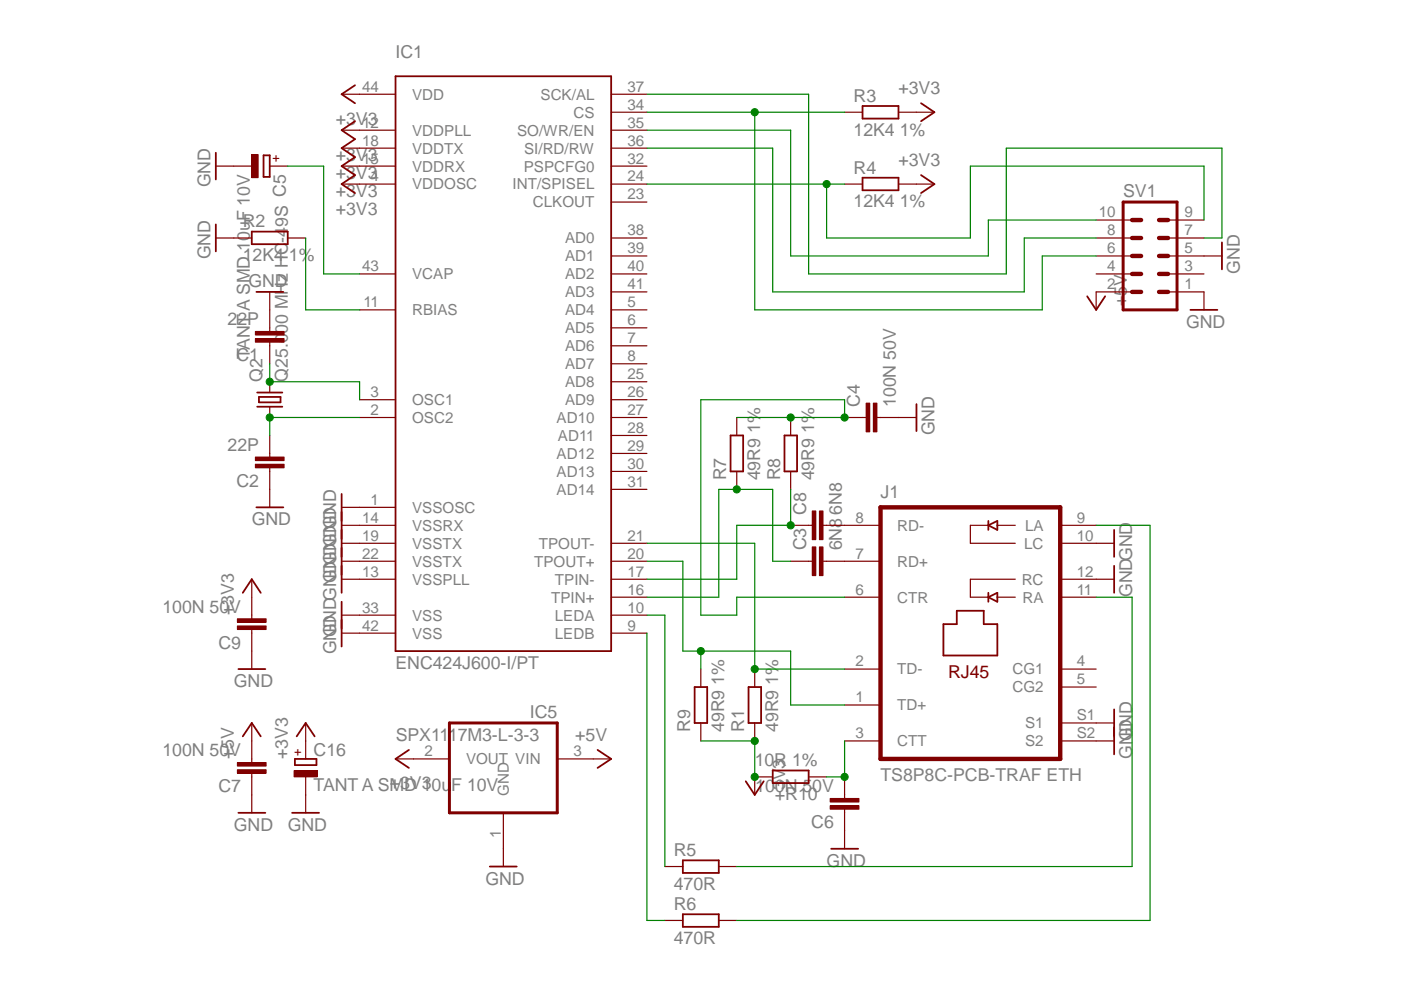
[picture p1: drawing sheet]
<svg xmlns="http://www.w3.org/2000/svg" width="297mm" height="210mm" viewBox="0 0 297 210" stroke-linecap="round" stroke-linejoin="round" font-family="sans-serif">
<path d="M186.7 107.6h38.1v53.3h-38.1z" fill="none" stroke="#800000" stroke-width=".93"/>
<g fill="none" stroke="#800000" stroke-width=".25">
<path d="M72.4 20h11.5M129.6 20h7.6M72.4 27.6h11.5M72.4 31.4h11.5M72.4 35.2h11.5M72.4 39h11.5M129.6 27.6h7.6M129.6 31.4h7.6M129.6 35.2h7.6M129.6 39h7.6M129.6 23.8h7.6M194.3 39h3.8"/>
<path d="M194.3 23.8h3.8M45.8 50.5h3.8M76.2 58.1h7.7M129.6 50.5h7.6M129.6 54.3h7.6M129.6 58.1h7.6M129.6 42.8h7.6M57.2 61.9v3.8M76.2 65.7h7.7M129.6 61.9h7.6M129.6 65.7h7.6M129.6 69.5h7.6"/>
<path d="M129.6 73.3h7.6M129.6 77.1h7.6M57.2 80.9v2.3M57.2 86.2v2.3M76.2 84.8h7.7M76.2 88.5h7.7M129.6 80.9h7.6M129.6 84.8h7.6M129.6 88.5h7.6M129.6 92.3h7.6M129.6 96.1h7.6M129.6 99.9h7.6"/>
<path d="M57.2 103.8v3.8M72.4 111.4h11.5M72.4 115.2h11.5M72.4 119h11.5M72.4 107.6h11.5M129.6 115.2h7.6M129.6 119h7.6M129.6 103.8h7.6M179.1 111.4h7.6M179.1 119h7.6M209.5 111.4h-3.8v3.8h9.6M211.5 111.4h3.8"/>
<path d="M224.8 111.4h7.6M224.8 115.2h11.4M72.4 122.8h11.5M72.4 134.2h11.5M72.4 130.4h11.5M129.6 126.6h7.6M129.6 122.8h7.6M129.6 134.2h7.6M129.6 130.4h7.6M179.1 126.6h7.6M211.5 126.6h3.8M215.3 122.8h-9.6v3.8h3.8"/>
<path d="M224.8 126.6h7.6M224.8 122.8h11.4M179.1 141.9h7.6M179.1 149.5h7.6M179.1 157.1h7.6M224.8 141.9h7.6M224.8 157.1h11.4M224.8 145.7h7.6M224.8 153.3h11.4"/>
</g>
<g fill="none" stroke="#800000" stroke-width=".38">
<path d="M75.3 18.1l-2.9 1.9 2.9 1.9M83.9 16.2h45.7v121.8h-45.7zM55.9 32.9h1.3v4.6h-1.3zM75.3 25.7l-2.9 1.9 2.9 1.9-2.9 1.9 2.9 1.9-2.9 1.9 2.9 1.9-2.9 1.9 2.9 1.9M195.3 21.9l2.8 1.9-2.8 1.9M195.3 37.1l2.8 1.9-2.8 1.9M45.8 47.6v5.7M54.4 61.9h5.7M54.5 83.2h5.4M54.5 86.2h5.4M54.9 84.2h4.6v1.1h-4.6zM54.4 107.6h5.7"/>
<path d="M72.4 104.7v21M209.5 111.4l2-1v2zM209.5 110.4v2M236.2 112.4v5.7M236.2 120v5.7M72.4 127.6v9.5M200 132.3h2.9v-2.8h5.7v2.8h2.9v6.7h-11.5zM209.5 126.6l2-.9v1.9zM209.5 125.7v1.9M236.2 150.4v9.5"/>
</g>
<path d="M53.4 32.8h1.3v4.9h-1.3z" fill-rule="evenodd" fill="#800000"/>
<path d="M53.4 32.8h1.3v4.9h-1.3z" fill="none" stroke="#800000" stroke-width=".21"/>
<path d="M45.8 35.2h7.6M57.2 35.2h3.8M190.5 88.5h3.8M53.4 168.5v3.8M160 164.7v3.8M179.1 176.1v3.9" fill="none" stroke="#800000" stroke-width=".25"/>
<path d="M45.8 32.4v5.7M194.3 85.7v5.7M50.5 172.3h5.8M62.5 160.9h4.6v1.3h-4.6zM158.1 165.7l1.9 2.8 1.9-2.8M176.2 180h5.7" fill="none" stroke="#800000" stroke-width=".38"/>
<path d="M62.4 163.4h4.9v1.3h-4.9z" fill-rule="evenodd" fill="#800000"/>
<path d="M62.4 163.4h4.9v1.3h-4.9z" fill="none" stroke="#800000" stroke-width=".21"/>
<path d="M171.4 119h.8M174.5 119h.8M64.8 153.3v7.6M160 141.9v3.8M160 153.3v3.8M64.8 164.7v7.6M83.9 160.9h11.4M106.7 172.3v11.4M118.1 160.9h11.5" fill="none" stroke="#800000" stroke-width=".25"/>
<path d="M62.9 156.1l1.9-2.8 1.9 2.8M86.7 159l-2.8 1.9 2.8 1.9M126.7 159l2.9 1.9-2.9 1.9M158.7 145.7h2.7v7.6h-2.7zM61.9 172.3h5.7M103.8 183.7h5.8" fill="none" stroke="#800000" stroke-width=".38"/>
<path d="M95.3 153.3h22.8v19h-22.8z" fill="none" stroke="#800000" stroke-width=".63"/>
<path d="M173.7 116h.8v6h-.8z" fill-rule="evenodd" fill="#800000"/>
<path d="M173.7 116h.8v6h-.8z" fill="none" stroke="#800000" stroke-width=".21"/>
<path d="M172.2 116h.8v6h-.8z" fill-rule="evenodd" fill="#800000"/>
<path d="M172.2 116h.8v6h-.8z" fill="none" stroke="#800000" stroke-width=".21"/>
<path d="M182.9 88.5h.7M185.9 88.5h.8M167.6 119h3.8M175.3 119h3.8" fill="none" stroke="#800000" stroke-width=".25"/>
<path d="M185.2 85.5h.7v6.1h-.7z" fill-rule="evenodd" fill="#800000"/>
<path d="M185.2 85.5h.7v6.1h-.7z" fill="none" stroke="#800000" stroke-width=".21"/>
<path d="M183.6 85.5h.8v6.1h-.8z" fill-rule="evenodd" fill="#800000"/>
<path d="M183.6 85.5h.8v6.1h-.8z" fill="none" stroke="#800000" stroke-width=".21"/>
<path d="M179.1 88.5h3.8M186.7 88.5h3.8M179.1 168.5v.8M179.1 171.6v.7" fill="none" stroke="#800000" stroke-width=".25"/>
<path d="M176 169.3h6.1v.8h-6.1z" fill-rule="evenodd" fill="#800000"/>
<path d="M176 169.3h6.1v.8h-6.1z" fill="none" stroke="#800000" stroke-width=".21"/>
<path d="M176 170.8h6.1v.8h-6.1z" fill-rule="evenodd" fill="#800000"/>
<path d="M176 170.8h6.1v.8h-6.1z" fill="none" stroke="#800000" stroke-width=".21"/>
<path d="M53.4 160.9v.8M53.4 164v.7M179.1 164.7v3.8M179.1 172.3v3.8" fill="none" stroke="#800000" stroke-width=".25"/>
<path d="M50.3 161.7h6.1v.7h-6.1z" fill-rule="evenodd" fill="#800000"/>
<path d="M50.3 161.7h6.1v.7h-6.1z" fill="none" stroke="#800000" stroke-width=".21"/>
<path d="M50.3 163.2h6.1v.8h-6.1z" fill-rule="evenodd" fill="#800000"/>
<path d="M50.3 163.2h6.1v.8h-6.1z" fill="none" stroke="#800000" stroke-width=".21"/>
<path d="M57.2 69.5v.8M57.2 72.6v.7M53.4 157.1v3.8M53.4 164.7v3.8" fill="none" stroke="#800000" stroke-width=".25"/>
<path d="M54.1 70.3h6.1v.7h-6.1z" fill-rule="evenodd" fill="#800000"/>
<path d="M54.1 70.3h6.1v.7h-6.1z" fill="none" stroke="#800000" stroke-width=".21"/>
<path d="M54.1 71.8h6.1v.8h-6.1z" fill-rule="evenodd" fill="#800000"/>
<path d="M54.1 71.8h6.1v.8h-6.1z" fill="none" stroke="#800000" stroke-width=".21"/>
<path d="M57.2 65.7v3.8M57.2 73.3v3.8M57.2 96.1v.8M57.2 99.2v.7" fill="none" stroke="#800000" stroke-width=".25"/>
<path d="M54.1 96.9h6.1v.8h-6.1z" fill-rule="evenodd" fill="#800000"/>
<path d="M54.1 96.9h6.1v.8h-6.1z" fill="none" stroke="#800000" stroke-width=".21"/>
<path d="M54.1 98.4h6.1v.8h-6.1z" fill-rule="evenodd" fill="#800000"/>
<path d="M54.1 98.4h6.1v.8h-6.1z" fill="none" stroke="#800000" stroke-width=".21"/>
<path d="M57.2 92.3v3.8M57.2 99.9v3.9M171.4 111.4h.8M174.5 111.4h.8" fill="none" stroke="#800000" stroke-width=".25"/>
<path d="M173.7 108.3h.8v6.1h-.8z" fill-rule="evenodd" fill="#800000"/>
<path d="M173.7 108.3h.8v6.1h-.8z" fill="none" stroke="#800000" stroke-width=".21"/>
<path d="M172.2 108.3h.8v6.1h-.8z" fill-rule="evenodd" fill="#800000"/>
<path d="M172.2 108.3h.8v6.1h-.8z" fill="none" stroke="#800000" stroke-width=".21"/>
<g fill="none" stroke="#800000" stroke-width=".25">
<path d="M179.1 23.8h3.8M179.1 39h3.8M190.5 23.8h3.8M190.5 39h3.8M49.6 50.5h3.8M61 50.5h3.8M232.4 50.5h7.6M232.4 58.1h7.6M232.4 54.3h7.6M232.4 46.7h7.6M247.6 50.5h7.7M247.6 58.1h7.7"/>
<path d="M247.6 54.3h11.5M247.6 46.7h7.7M240 61.9h-7.6v3.8M247.6 61.9h7.7v3.8M156.2 88.5v3.8M156.2 99.9v3.9M167.6 88.5v3.8M167.6 99.9v3.9M167.6 111.4h3.8M175.3 111.4h3.8M53.4 130.4v.8M53.4 133.5v.7"/>
<path d="M53.4 153.3v3.8M148.6 141.9v3.8M148.6 153.3v3.8M160 164.7h3.8M171.4 164.7h3.9M141 183.7h3.8M141 195.2h3.8M152.4 183.7h3.8M152.4 195.2h3.8"/>
</g>
<g fill="none" stroke="#800000" stroke-width=".38">
<path d="M182.9 22.5h7.6v2.6h-7.6zM182.9 37.7h7.6v2.6h-7.6zM53.4 49.1h7.6v2.7h-7.6zM259.1 51.4v5.7M230.5 62.8l1.9 2.9 1.9-2.9M252.4 65.7h5.7M154.9 92.3h2.7v7.6h-2.7zM166.3 92.3h2.7v7.6h-2.7zM51.5 156.1l1.9-2.8 1.9 2.8M147.3 145.7h2.6v7.6h-2.6zM163.8 163.4h7.6v2.6h-7.6zM144.8 182.4h7.6v2.7h-7.6z"/>
<path d="M144.8 193.8h7.6v2.7h-7.6z"/>
</g>
<path d="M238.1 42.8h11.5v22.9h-11.5z" fill="none" stroke="#800000" stroke-width=".63"/>
<path d="M240 46.7h1.9M240 50.5h1.9M240 54.3h1.9M240 58.1h1.9M245.7 46.7h1.9M245.7 50.5h1.9M245.7 54.3h1.9M245.7 58.1h1.9M240 61.9h1.9M245.7 61.9h1.9" fill="none" stroke="#800000" stroke-width=".93"/>
<path d="M50.3 131.2h6.1v.8h-6.1z" fill-rule="evenodd" fill="#800000"/>
<path d="M50.3 131.2h6.1v.8h-6.1z" fill="none" stroke="#800000" stroke-width=".21"/>
<path d="M50.3 132.7h6.1v.8h-6.1z" fill-rule="evenodd" fill="#800000"/>
<path d="M50.3 132.7h6.1v.8h-6.1z" fill="none" stroke="#800000" stroke-width=".21"/>
<path d="M53.4 122.8v7.6M53.4 134.2v7.7" fill="none" stroke="#800000" stroke-width=".25"/>
<path d="M51.5 125.7l1.9-2.9 1.9 2.9M50.5 141.9h5.8" fill="none" stroke="#800000" stroke-width=".38"/>
<path d="M148.6 157.1h11.4v7.6" fill="none" stroke="#008000" stroke-width=".25"/>
<circle cx="160" cy="157.1" r=".76" fill="#008000"/>
<circle cx="160" cy="157.1" r=".76" fill="none" stroke="#008000" stroke-width=".21"/>
<circle cx="160" cy="164.7" r=".76" fill="#008000"/>
<circle cx="160" cy="164.7" r=".76" fill="none" stroke="#008000" stroke-width=".21"/>
<path d="M76.2 88.5h-19v3.8" fill="none" stroke="#008000" stroke-width=".25"/>
<circle cx="57.2" cy="88.5" r=".76" fill="#008000"/>
<circle cx="57.2" cy="88.5" r=".76" fill="none" stroke="#008000" stroke-width=".21"/>
<path d="M57.2 77.1v3.8h19v3.9" fill="none" stroke="#008000" stroke-width=".25"/>
<circle cx="57.2" cy="80.9" r=".76" fill="#008000"/>
<circle cx="57.2" cy="80.9" r=".76" fill="none" stroke="#008000" stroke-width=".21"/>
<path d="M137.2 23.8h41.9M160 23.8v41.9h61M64.8 50.5v15.2h11.4" fill="none" stroke="#008000" stroke-width=".25"/>
<circle cx="160" cy="23.8" r=".76" fill="#008000"/>
<circle cx="160" cy="23.8" r=".76" fill="none" stroke="#008000" stroke-width=".21"/>
<path d="M137.2 20h34.2v38.1h42v-26.7h45.7v19.1h-3.8M61 35.2h7.6v22.9h7.6M137.2 27.6h30.4v26.7h41.9v-7.6h22.9M137.2 31.4h26.6v30.5h53.4v-11.4h15.2M232.4 54.3h-11.4v11.4M232.4 111.4h11.4v83.8h-87.6M232.4 126.6h7.6v57.1h-83.8M179.1 157.1v7.6h-3.8" fill="none" stroke="#008000" stroke-width=".25"/>
<circle cx="179.1" cy="164.7" r=".76" fill="#008000"/>
<circle cx="179.1" cy="164.7" r=".76" fill="none" stroke="#008000" stroke-width=".21"/>
<path d="M137.2 115.2h22.8v26.7h19.1" fill="none" stroke="#008000" stroke-width=".25"/>
<circle cx="160" cy="141.9" r=".76" fill="#008000"/>
<circle cx="160" cy="141.9" r=".76" fill="none" stroke="#008000" stroke-width=".21"/>
<path d="M137.2 119h7.6v19h22.8v11.5h11.5M148.6 138v3.9" fill="none" stroke="#008000" stroke-width=".25"/>
<circle cx="148.6" cy="138" r=".76" fill="#008000"/>
<circle cx="148.6" cy="138" r=".76" fill="none" stroke="#008000" stroke-width=".21"/>
<path d="M156.2 88.5h22.9v-3.7h-30.5v45.6h7.6v-3.8h22.9" fill="none" stroke="#008000" stroke-width=".25"/>
<circle cx="179.1" cy="88.5" r=".76" fill="#008000"/>
<circle cx="179.1" cy="88.5" r=".76" fill="none" stroke="#008000" stroke-width=".21"/>
<circle cx="167.6" cy="88.5" r=".76" fill="#008000"/>
<circle cx="167.6" cy="88.5" r=".76" fill="none" stroke="#008000" stroke-width=".21"/>
<path d="M167.6 103.8v7.6h-11.4v11.4h-19" fill="none" stroke="#008000" stroke-width=".25"/>
<circle cx="167.6" cy="111.4" r=".76" fill="#008000"/>
<circle cx="167.6" cy="111.4" r=".76" fill="none" stroke="#008000" stroke-width=".21"/>
<path d="M167.6 119h-3.8v-15.2h-11.4v22.8h-15.2" fill="none" stroke="#008000" stroke-width=".25"/>
<circle cx="156.2" cy="103.8" r=".76" fill="#008000"/>
<circle cx="156.2" cy="103.8" r=".76" fill="none" stroke="#008000" stroke-width=".21"/>
<path d="M137.2 39h41.9M175.3 39v11.5h30.4v-15.3h49.6v11.5M137.2 130.4h3.8v53.3M137.2 134.2v61h3.8" fill="none" stroke="#008000" stroke-width=".25"/>
<circle cx="175.3" cy="39" r=".76" fill="#008000"/>
<circle cx="175.3" cy="39" r=".76" fill="none" stroke="#008000" stroke-width=".21"/>
<g font-size="3.8" fill="#808080">
<text x="83.9" y="12.4">IC1</text>
<text x="181" y="21.5">R3</text>
<text x="190.5" y="20">+3V3</text>
<text x="71.2" y="26.5">+3V3</text>
<text x="181" y="28.7">12K4 1%</text>
<text x="71.2" y="34.1">+3V3</text>
<text x="190.5" y="35.2">+3V3</text>
<text x="44.6" y="39.8" transform="rotate(-90 44.6 39.8)">GND</text>
<text x="71.2" y="37.9">+3V3</text>
<text x="71.2" y="41.7">+3V3</text>
<text x="181" y="36.8">R4</text>
<text x="238.1" y="41.7">SV1</text>
<text x="71.2" y="45.5">+3V3</text>
<text x="181" y="44">12K4 1%</text>
<text x="51.5" y="48.2">R2</text>
<text x="44.6" y="55" transform="rotate(-90 44.6 55)">GND</text>
<text x="51.5" y="55.4">12K4 1%</text>
<text x="262.9" y="58.1" transform="rotate(-90 262.9 58.1)">GND</text>
<text x="52.7" y="60.7">GND</text>
<text x="238.9" y="64.9" transform="rotate(-90 238.9 64.9)">+5V</text>
<text x="48.3" y="68.9">22P</text>
<text x="251.5" y="69.5">GND</text>
<text x="50.1" y="76.5">C1</text>
<text x="53" y="76.1" transform="rotate(-90 53 76.1)">TANT A SMD 10uF 10V</text>
<text x="55.7" y="80.9" transform="rotate(-90 55.7 80.9)">Q2</text>
<text x="61" y="80.9" transform="rotate(-90 61 80.9)">Q25.000 MHz HC-49S C5</text>
<text x="182.3" y="86.3" transform="rotate(-90 182.3 86.3)">C4</text>
<text x="189.9" y="86.3" transform="rotate(-90 189.9 86.3)">100N 50V</text>
<text x="48.3" y="95.6">22P</text>
<text x="198.1" y="92.3" transform="rotate(-90 198.1 92.3)">GND</text>
<text x="154" y="101.9" transform="rotate(-90 154 101.9)">R7</text>
<text x="161.2" y="101.9" transform="rotate(-90 161.2 101.9)">49R9 1%</text>
<text x="165.4" y="101.9" transform="rotate(-90 165.4 101.9)">R8</text>
<text x="172.6" y="101.9" transform="rotate(-90 172.6 101.9)">49R9 1%</text>
<text x="50.1" y="103.2">C2</text>
<text x="186.7" y="105.7">J1</text>
<text x="53.4" y="111.4">GND</text>
<text x="170.9" y="109.1" transform="rotate(-90 170.9 109.1)">C8</text>
<text x="178.5" y="109.1" transform="rotate(-90 178.5 109.1)">6N8</text>
<text x="170.9" y="116.7" transform="rotate(-90 170.9 116.7)">C3</text>
<text x="178.5" y="116.7" transform="rotate(-90 178.5 116.7)">6N8</text>
<text x="71.3" y="123.5" transform="rotate(-90 71.3 123.5)">GNDGND</text>
<text x="34.5" y="129.9">100N 50V</text>
<text x="49.6" y="130.4" transform="rotate(-90 49.6 130.4)">+3V3</text>
<text x="240" y="126.6" transform="rotate(-90 240 126.6)">GNDGND</text>
<text x="46.3" y="137.5">C9</text>
<text x="71.3" y="135" transform="rotate(-90 71.3 135)">GNDGNDGNDGND</text>
<text x="71.3" y="138.8" transform="rotate(-90 71.3 138.8)">GND</text>
<text x="83.9" y="141.9">ENC424J600-I/PT</text>
<text x="49.6" y="145.7">GND</text>
<text x="112.3" y="152.3">IC5</text>
<text x="146.3" y="155.2" transform="rotate(-90 146.3 155.2)">R9</text>
<text x="153.5" y="155.2" transform="rotate(-90 153.5 155.2)">49R9 1%</text>
<text x="157.8" y="155.2" transform="rotate(-90 157.8 155.2)">R1</text>
<text x="165" y="155.2" transform="rotate(-90 165 155.2)">49R9 1%</text>
<text x="34.5" y="160.3">100N 50V</text>
<text x="49.6" y="160.9" transform="rotate(-90 49.6 160.9)">+5V</text>
<text x="61" y="160.9" transform="rotate(-90 61 160.9)">+3V3</text>
<text x="66.5" y="160.2">C16</text>
<text x="83.9" y="157.1">SPX1117M3-L-3-3</text>
<text x="122" y="157.1">+5V</text>
<text x="240" y="160.9" transform="rotate(-90 240 160.9)">GND</text>
<text x="240" y="157.1" transform="rotate(-90 240 157.1)">GND</text>
<text x="46.3" y="167.9">C7</text>
<text x="66.5" y="167.8">TANT A SMD 10uF 10V</text>
<text x="82.6" y="167.4">+3V3</text>
<text x="160" y="162.4">10R 1%</text>
<text x="160.1" y="167.9">100N 50V</text>
<text x="186.7" y="165.7">TS8P8C-PCB-TRAF ETH</text>
<text x="166.5" y="169.8" transform="rotate(-90 166.5 169.8)">+3V3</text>
<text x="166.5" y="169.6">R10</text>
<text x="49.6" y="176.1">GND</text>
<text x="61" y="176.1">GND</text>
<text x="172" y="175.6">C6</text>
<text x="142.9" y="181.5">R5</text>
<text x="175.3" y="183.8">GND</text>
<text x="102.9" y="187.5">GND</text>
<text x="142.9" y="188.7">470R</text>
<text x="142.9" y="192.9">R6</text>
<text x="142.9" y="200.1">470R</text>
</g>
<text font-size="3.8" fill="#800000" x="201" y="143.8">RJ45</text>
<g font-size="3.2" fill="#808080">
<text x="76.8" y="19.5">44</text>
<text x="87.4" y="21.1">VDD</text>
<text x="114.6" y="21.1">SCK/AL</text>
<text x="133.1" y="19.5">37</text>
<text x="133.1" y="23.3">34</text>
<text x="76.8" y="27.1">12</text>
<text x="87.4" y="28.7">VDDPLL</text>
<text x="109.6" y="28.7">SO/WR/EN</text>
<text x="121.6" y="24.9">CS</text>
<text x="133.1" y="27.1">35</text>
<text x="76.8" y="30.9">18</text>
<text x="76.8" y="34.7">15</text>
<text x="87.4" y="32.6">VDDTX</text>
<text x="111.1" y="32.6">SI/RD/RW</text>
<text x="133.1" y="30.9">36</text>
<text x="133.1" y="34.7">32</text>
<text x="78.6" y="38.5">4</text>
<text x="87.4" y="36.4">VDDRX</text>
<text x="87.4" y="40.2">VDDOSC</text>
<text x="108.7" y="40.2">INT/SPISEL</text>
<text x="111" y="36.4">PSPCFG0</text>
<text x="133.1" y="38.5">24</text>
<text x="113" y="44">CLKOUT</text>
<text x="133.1" y="42.3">23</text>
<text x="233" y="46.1">10</text>
<text x="251.1" y="46.1">9</text>
<text x="119.8" y="51.6">AD0</text>
<text x="133.1" y="49.9">38</text>
<text x="133.1" y="53.7">39</text>
<text x="234.7" y="53.7">6</text>
<text x="234.7" y="49.9">8</text>
<text x="251.1" y="53.7">5</text>
<text x="251.1" y="49.9">7</text>
<text x="76.8" y="57.5">43</text>
<text x="87.4" y="59.2">VCAP</text>
<text x="119.8" y="55.4">AD1</text>
<text x="119.8" y="59.2">AD2</text>
<text x="133.1" y="57.5">40</text>
<text x="234.7" y="57.5">4</text>
<text x="251.1" y="57.5">3</text>
<text x="77" y="65.2">11</text>
<text x="119.8" y="63">AD3</text>
<text x="133.1" y="61.3">41</text>
<text x="133.1" y="65.2">5</text>
<text x="234.7" y="61.3">2</text>
<text x="251.1" y="61.3">1</text>
<text x="87.4" y="66.8">RBIAS</text>
<text x="119.8" y="66.8">AD4</text>
<text x="119.8" y="70.7">AD5</text>
<text x="133.1" y="69">6</text>
<text x="119.8" y="74.5">AD6</text>
<text x="133.1" y="72.8">7</text>
<text x="133.1" y="76.6">8</text>
<text x="119.8" y="78.3">AD7</text>
<text x="119.8" y="82.1">AD8</text>
<text x="133.1" y="80.4">25</text>
<text x="78.6" y="84.2">3</text>
<text x="78.6" y="88">2</text>
<text x="87.4" y="85.9">OSC1</text>
<text x="87.4" y="89.7">OSC2</text>
<text x="118" y="89.7">AD10</text>
<text x="119.8" y="85.9">AD9</text>
<text x="133.1" y="84.2">26</text>
<text x="133.1" y="88">27</text>
<text x="118.3" y="93.5">AD11</text>
<text x="133.1" y="91.8">28</text>
<text x="133.1" y="95.6">29</text>
<text x="118" y="97.3">AD12</text>
<text x="118" y="101.1">AD13</text>
<text x="133.1" y="99.4">30</text>
<text x="78.6" y="107.1">1</text>
<text x="118" y="104.9">AD14</text>
<text x="133.1" y="103.3">31</text>
<text x="76.8" y="110.9">14</text>
<text x="87.4" y="108.7">VSSOSC</text>
<text x="87.4" y="112.5">VSSRX</text>
<text x="181.4" y="110.9">8</text>
<text x="190.2" y="112.5">RD-</text>
<text x="217.3" y="112.5">LA</text>
<text x="228.3" y="110.9">9</text>
<text x="76.8" y="114.7">19</text>
<text x="76.8" y="118.5">22</text>
<text x="87.4" y="116.3">VSSTX</text>
<text x="114.2" y="116.3">TPOUT-</text>
<text x="133.1" y="114.7">21</text>
<text x="133.1" y="118.5">20</text>
<text x="181.4" y="118.5">7</text>
<text x="217.2" y="116.3">LC</text>
<text x="228.3" y="114.7">10</text>
<text x="76.8" y="122.3">13</text>
<text x="87.4" y="120.1">VSSTX</text>
<text x="87.4" y="124">VSSPLL</text>
<text x="113.2" y="120.1">TPOUT+</text>
<text x="117.6" y="124">TPIN-</text>
<text x="133.1" y="122.3">17</text>
<text x="190.2" y="120.1">RD+</text>
<text x="216.6" y="124">RC</text>
<text x="228.3" y="122.3">12</text>
<text x="76.8" y="129.9">33</text>
<text x="87.4" y="131.6">VSS</text>
<text x="116.8" y="127.8">TPIN+</text>
<text x="117.6" y="131.6">LEDA</text>
<text x="133.1" y="126.1">16</text>
<text x="133.1" y="129.9">10</text>
<text x="181.4" y="126.1">6</text>
<text x="190.2" y="127.8">CTR</text>
<text x="216.8" y="127.8">RA</text>
<text x="228.3" y="126.1">11</text>
<text x="76.8" y="133.7">42</text>
<text x="87.4" y="135.4">VSS</text>
<text x="117.6" y="135.4">LEDB</text>
<text x="133.1" y="133.7">9</text>
<text x="181.4" y="141.3">2</text>
<text x="190.2" y="143">TD-</text>
<text x="214.7" y="143">CG1</text>
<text x="228.3" y="141.3">4</text>
<text x="181.4" y="148.9">1</text>
<text x="214.7" y="146.8">CG2</text>
<text x="228.3" y="145.1">5</text>
<text x="190.2" y="150.6">TD+</text>
<text x="217.3" y="154.4">S1</text>
<text x="228.3" y="152.7">S1</text>
<text x="90" y="160.4">2</text>
<text x="121.6" y="160.4">3</text>
<text x="181.4" y="156.5">3</text>
<text x="190.2" y="158.2">CTT</text>
<text x="217.3" y="158.2">S2</text>
<text x="228.3" y="156.5">S2</text>
<text x="98.8" y="162.1">VOUT VIN</text>
<text x="107.9" y="168.8" transform="rotate(-90 107.9 168.8)">GND</text>
<text x="106.2" y="177.6" transform="rotate(-90 106.2 177.6)">1</text>
</g>
<g font-size="2.7" fill="#800000">
<text x="57.8" y="34.3">+</text>
<text x="63.9" y="160.3" transform="rotate(-90 63.9 160.3)">+</text>
</g>
</svg>
